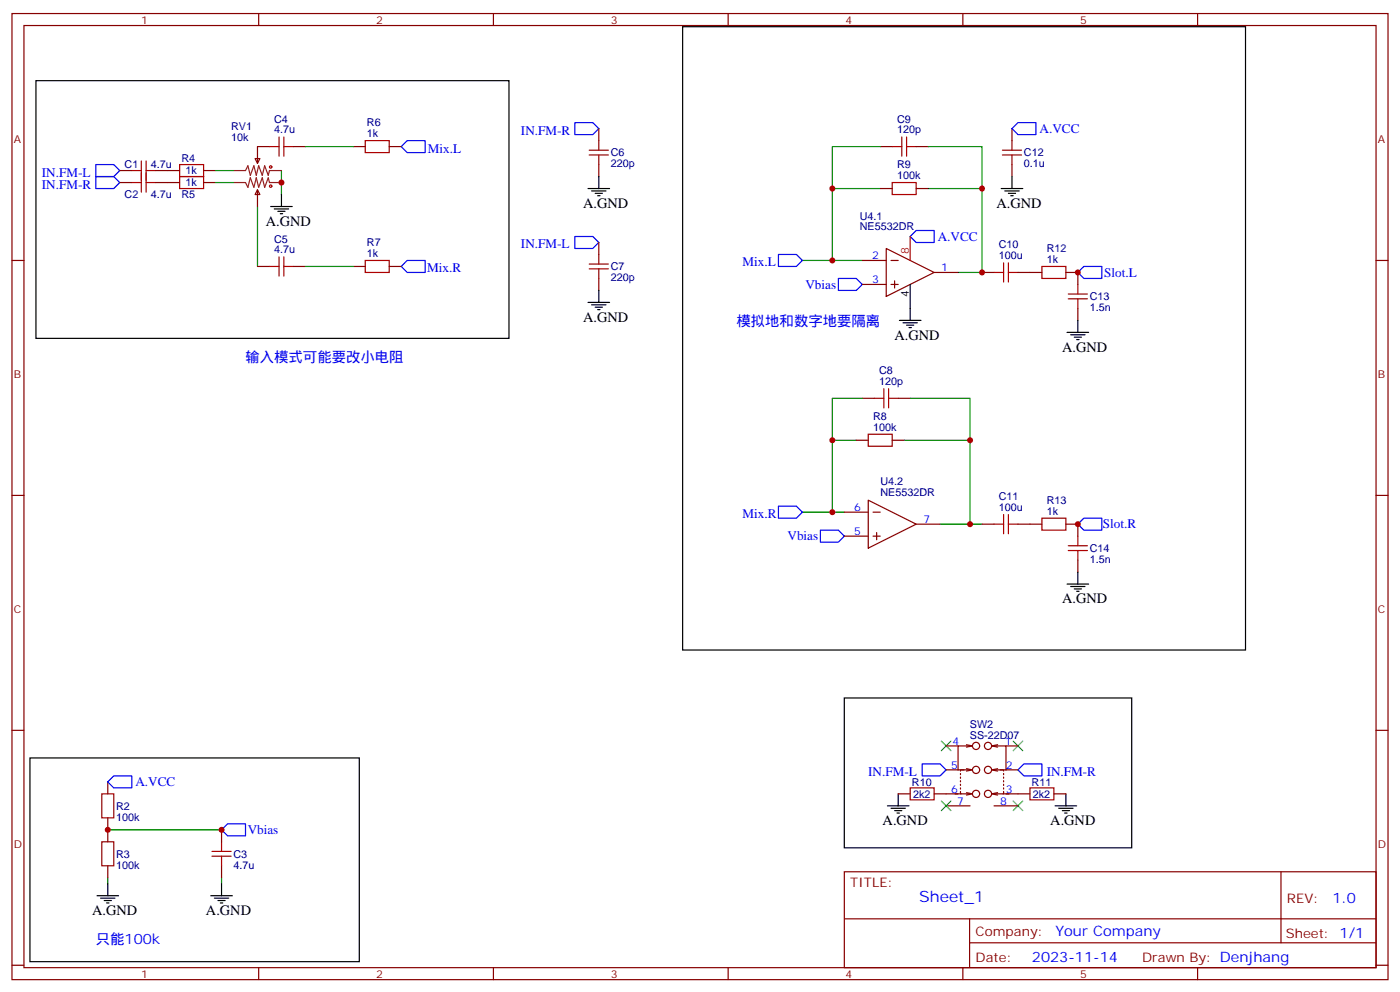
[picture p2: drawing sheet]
<svg xmlns="http://www.w3.org/2000/svg" width="412mm" height="292mm" viewBox="0 0 412 292" stroke-linecap="round" stroke-linejoin="round" font-family="sans-serif">
<g fill="none" stroke="#870000" stroke-width=".35">
<path d="M3.5 4h405.4v284.3h-405.4zM7.1 7.5h398.2v277.3h-398.2zM76.2 4v3.5M145.3 4v3.5M214.5 4v3.5M283.6 4v3.5M352.8 4v3.5M176.4 37.9v3.5M298.1 37.9v3.5M35.3 50.2h3.5M35.3 53.7h3.5M45.9 50.2h7"/>
<path d="M45.9 53.7h7M60 50.2h3.5M60 53.7h3.5M75.1 46.7h1.5l-.8 1.4zM75.8 55.8l.8 1.5h-1.5zM75.8 55.8v5M79.4 43.1h-3.6v5M86.4 43.1h3.6M104.1 43.1h3.5M114.7 43.1h3.5M176.4 48.4v3.6M259.3 43.1h3.5"/>
<path d="M259.3 55.5h3.5M269.9 43.1h3.5M269.9 55.5h3.5M298.1 48.4v3.6M3.5 76.7h3.6M75.8 78.4h3.6M86.4 78.4h3.6M104.1 78.4h3.5M114.7 78.4h3.5M176.4 71.4v3.5M254 76.7h7.1M261.1 73.1l14.1 7.1-14.1 7z"/>
<path d="M262.5 76.7h2.1M405.3 76.7h3.6M176.4 82v3.5M254 83.7h7.1M262.5 83.7h2.1M263.5 82.7v2.1M275.2 80.2h7M289.3 80.2h3.5M299.9 80.2h7M314 80.2h3.5v3.5M317.5 90.8v3.5M254 117.2h3.5"/>
<path d="M264.6 117.2h3.5M252.2 129.6h3.6M262.8 129.6h3.5M3.5 145.8h3.6M248.7 150.7h7.1M248.7 157.8h7.1M255.8 147.2l14.1 7.1-14.1 7zM257.2 150.7h2.1M257.2 157.8h2.1M258.2 156.7v2.2M269.9 154.3h7M289.3 154.3h3.5"/>
<path d="M299.9 154.3h7M314 154.3h3.5v3.5M405.3 145.8h3.6M317.5 164.9v3.5M3.5 214.9h3.6M278.7 219.5h3.5M284.7 219.2l1.8 .3M286.5 219.5h-4.3v7.1M286.5 219.5l-1.8 .4M292.1 219.5h4.2v7.1M292.1 219.5l1.8 .4M293.9 219.2l-1.8 .3"/>
<path d="M296.3 219.5h3.6M405.3 214.9h3.6M31.7 230.1v3.5M264.6 233.6h3.5M275.2 233.6h7.9M278.7 226.6h5.3M278.7 237.2h7.1M282.9 232.9v.7h2.9M282.9 227.6v.4M282.9 228.7v.4M282.9 229.8v.3M282.9 230.8v.4"/>
<path d="M282.9 231.9v.3M284.7 233.3l1.8 .3-1.8 .4M284.7 226.2l1.8 .4-1.8 .3M285.8 226.6h-2.9v.3M292.1 226.6l1.8 .3M292.1 233.6l1.8 .4M292.8 226.6h2.8v.3M292.8 237.2h7.1M293.9 226.2l-1.8 .4M293.9 233.3l-1.8 .3M294.6 226.6h5.3M295.5 233.6h7.9"/>
<path d="M295.6 232.9v.7h-2.8M295.6 227.6v.4M295.6 228.7v.4M295.6 229.8v.3M295.6 230.8v.4M295.6 231.9v.3M310.4 233.6h3.6M31.7 240.7v7.1M31.7 254.8v3.5M65.3 244.2v3.6M65.3 254.8v3.5M248.7 256.6h156.6v28.2h-156.6z"/>
<path d="M377.3 256.6v20.9M248.7 270.4h156.5M285.6 277.5h119.6M285.6 270.4v14.1M3.5 284.1h3.6M76.2 284.8v3.5M145.3 284.8v3.5M214.5 284.8v3.5M283.6 284.8v3.5M352.8 284.8v3.5M405.3 284.1h3.6"/>
<circle cx="287.5" cy="219.5" r="1.06"/>
<circle cx="291" cy="219.5" r="1.06"/>
<circle cx="287.5" cy="233.6" r="1.06"/>
<circle cx="287.5" cy="226.6" r="1.06"/>
<circle cx="291" cy="226.6" r="1.06"/>
<circle cx="291" cy="233.6" r="1.06"/>
</g>
<g fill="none" stroke="#008700" stroke-width=".35">
<path d="M63.5 50.2h5.3M63.5 53.7h5.3M82.9 50.2v7.1M90 43.1h14.1M259.3 55.5h-14.1v21.2M259.3 43.1h-14.1v12.4M273.4 55.5h15.9v24.7h-7.1M273.4 43.1h15.9v12.4M75.8 60.8v17.6M90 78.4h14.1M236.4 76.7h17.6M254 117.2h-8.8v12.4"/>
<path d="M268.1 117.2h17.7v12.4M252.2 129.6h-7v21.1M266.3 129.6h19.5v24.7h-8.9M236.4 150.7h12.3M285.8 154.3h3.5M31.7 244.2h33.6M31.7 258.3v1.8M65.3 258.3v1.8"/>
</g>
<g fill="none" stroke="#a10000" stroke-width=".35">
<path d="M38.8 50.2h2.8M38.8 53.7h2.8M41.6 47.4v9.2M43 50.2h2.9M43 47.4v9.2M43 53.7h2.9M52.9 48.4h7.1v3.6h-7.1zM52.9 52h7.1v3.5h-7.1zM79.4 43.1h2.8M82.2 40.3v5.7M83.6 43.1h2.8M83.6 40.3v5.7"/>
<path d="M107.6 41.4h7.1v3.5h-7.1zM173.6 45.6h5.6M173.6 44.2h5.6M176.4 41.4v2.8M176.4 45.6v2.8M262.8 53.7h7.1v3.6h-7.1zM262.8 43.1h2.8M265.6 40.3v5.7M267.1 43.1h2.8M267.1 40.3v5.7M295.3 45.6h5.6M295.3 44.2h5.6"/>
<path d="M298.1 41.4v2.8M298.1 45.6v2.8M79.4 78.4h2.8M82.2 75.6v5.6M83.6 75.6v5.6M83.6 78.4h2.8M107.6 76.7h7.1v3.5h-7.1zM173.6 79.1h5.6M173.6 77.7h5.6M176.4 74.9v2.8M176.4 79.1v2.9M295.6 77.4v5.6"/>
<path d="M297 77.4v5.6M306.9 78.4h7.1v3.6h-7.1zM292.8 80.2h2.8M297 80.2h2.9M314.7 87.9h5.6M314.7 86.5h5.6M317.5 83.7v2.8M317.5 87.9v2.9M257.5 117.2h2.8M260.3 114.4v5.7M261.8 117.2h2.8M261.8 114.4v5.7"/>
<path d="M255.8 127.8h7v3.5h-7zM292.8 154.3h2.8M295.6 151.4v5.7M297 151.4v5.7M297 154.3h2.9M306.9 152.5h7.1v3.5h-7.1zM317.5 157.8v2.8M314.7 162h5.6M314.7 160.6h5.6M317.5 162v2.9M30 233.6h3.5v7.1h-3.5zM268.1 231.9h7.1v3.5h-7.1z"/>
<path d="M303.4 231.9h7v3.5h-7zM30 247.8h3.5v7h-3.5zM62.4 252h5.7M62.4 250.6h5.7M65.3 247.8v2.8M65.3 252v2.8"/>
<circle cx="79.7" cy="54.8" r=".35"/>
<circle cx="79.7" cy="49.1" r=".35"/>
</g>
<g fill="none" stroke="#00f" stroke-width=".35">
<path d="M169.3 36.1h5.3l1.8 1.8-1.8 1.7h-5.3zM298.1 37.9l1.8-1.8h5.3v3.5h-5.3zM28.2 48.4h5.3l1.8 1.8-1.8 1.8h-5.3zM28.2 52h5.3l1.8 1.7-1.8 1.8h-5.3zM119.9 41.4h5.3v3.5h-5.3l-1.7-1.8zM119.9 76.7h5.3v3.5h-5.3l-1.7-1.8zM169.3 69.6h5.3l1.8 1.8-1.8 1.7h-5.3zM229.3 74.9h5.3l1.8 1.8-1.8 1.7h-5.3zM268.1 69.6l1.8-1.8h5.3v3.6h-5.3zM246.9 82h5.3l1.8 1.7-1.8 1.8h-5.3zM317.5 80.2l1.8-1.8h5.3v3.6h-5.3zM229.3 149h5.3l1.8 1.7-1.8 1.8h-5.3z"/>
<path d="M241.7 156h5.2l1.8 1.8-1.8 1.8h-5.2zM317.5 154.3l1.8-1.8h5.3v3.5h-5.3zM33.5 228.4h5.3v3.5h-5.3l-1.8-1.8zM271.6 224.8h5.3l1.8 1.8-1.8 1.8h-5.3zM299.9 226.6l1.7-1.8h5.3v3.6h-5.3zM67 242.5h5.3v3.5h-5.3l-1.7-1.8z"/>
</g>
<g fill="none" stroke="#000" stroke-width=".35">
<path d="M201.1 7.9h165.8v183.4h-165.8zM10.6 23.7h139.3v75.9h-139.3zM82.9 57.3v3.5M173.2 55.5h6.4M174.3 56.2h4.2M175.3 56.9h2.1M176 57.6h.7M176.4 52v3.5M294.9 55.5h6.4M296 56.2h4.2M297 56.9h2.2M297.7 57.6h.7"/>
<path d="M298.1 52v3.5M79.7 60.8h6.4M80.8 61.5h4.2M81.8 62.2h2.2M82.5 62.9h.8M173.2 89h6.4M174.3 89.7h4.2M175.3 90.4h2.1M176 91.1h.7M176.4 85.5v3.5M264.9 94.3h6.4M266 95h4.2"/>
<path d="M267.1 95.7h2.1M267.8 96.4h.7M268.1 83.7v10.6M314.3 97.8h6.4M315.4 98.5h4.2M316.4 99.2h2.2M317.1 99.9h.8M317.5 94.3v3.5M314.3 171.9h6.4M315.4 172.6h4.2M316.4 173.3h2.2M317.1 174h.8"/>
<path d="M317.5 168.4v3.5M248.7 205.4h84.7v44.1h-84.7zM8.8 223.1h97v59.9h-97zM261.4 237.2h6.4M262.5 237.9h4.2M263.5 238.6h2.1M264.2 239.3h.7M264.6 233.6v3.6M310.8 237.2h6.3M311.9 237.9h4.2M312.9 238.6h2.1M313.6 239.3h.7"/>
<path d="M314 233.6v3.6M28.6 263.6h6.3M29.6 264.3h4.3M30.7 265h2.1M31.4 265.7h.7M31.7 260.1v3.5M62.1 263.6h6.3M63.1 264.3h4.3M64.2 265h2.1M64.9 265.7h.7M65.3 260.1v3.5"/>
</g>
<path d="M277.3 218.1l2.8 2.8M280.1 218.1l-2.8 2.8M298.4 218.1l2.9 2.8M301.3 218.1l-2.9 2.8M277.3 235.8l2.8 2.8M280.1 235.8l-2.8 2.8M298.4 235.8l2.9 2.8M301.3 235.8l-2.9 2.8" fill="none" stroke="#3c3" stroke-width=".35"/>
<path d="M68.8 50.2h3.5l.7-1.4 .7 2.8 1.1-2.8 .7 2.8 .7-2.8 1.1 2.8 .7-2.8 1 2.8 .4-1.4h3.5M68.8 53.7h3.5l.7 1.4 .7-2.8 1.1 2.8 .7-2.8 .7 2.8 1.1-2.8 .7 2.8 1-2.8 .4 1.4h3.5" fill="none" stroke="#8c2424" stroke-width=".35"/>
<path d="M268.1 69.6v7.1" fill="none" stroke="#f00" stroke-width=".35"/>
<g fill="#c00">
<circle cx="285.8" cy="154.3" r=".88"/>
<circle cx="245.2" cy="76.7" r=".88"/>
<circle cx="245.2" cy="55.5" r=".88"/>
<circle cx="289.3" cy="55.5" r=".88"/>
<circle cx="245.2" cy="150.7" r=".88"/>
<circle cx="245.2" cy="129.6" r=".88"/>
<circle cx="285.8" cy="129.6" r=".88"/>
<circle cx="31.8" cy="244.2" r=".88"/>
<circle cx="82.9" cy="53.7" r=".88"/>
<circle cx="317.5" cy="80.2" r=".88"/>
<circle cx="317.5" cy="154.3" r=".88"/>
<circle cx="65.3" cy="244.2" r=".88"/>
<circle cx="289.3" cy="80.2" r=".88"/>
</g>
<text font-size="4.6" fill="#00f" x="270.8" y="265.6">Sheet_1</text>
<g font-size="4.2">
<text x="171.8" y="61.1">A.GND</text>
<text x="293.5" y="61.1">A.GND</text>
<text x="78.3" y="66.4">A.GND</text>
<text x="171.8" y="94.7">A.GND</text>
<text x="263.5" y="99.9">A.GND</text>
<text x="312.9" y="103.5">A.GND</text>
<text x="312.9" y="177.6">A.GND</text>
<text x="260" y="242.8">A.GND</text>
<text x="309.4" y="242.8">A.GND</text>
<text x="27.2" y="269.3">A.GND</text>
<text x="60.7" y="269.3">A.GND</text>
</g>
<g font-size="4.2" fill="#00f">
<text x="217" y="96.1">模拟地和数字地要隔离</text>
<text x="72.3" y="106.6">输入模式可能要改小电阻</text>
<text x="392.5" y="265.8">1.0</text>
<text x="310.9" y="275.4">Your Company</text>
<text x="28.2" y="277.7">只能100k</text>
<text x="304" y="283.2">2023-11-14</text>
</g>
<g font-size="3.9" fill="#00f">
<text x="153.5" y="39.6">IN.FM-R</text>
<text x="306.2" y="39.1">A.VCC</text>
<text x="126" y="44.9">Mix.L</text>
<text x="12.3" y="52">IN.FM-L</text>
<text x="12.3" y="55.5">IN.FM-R</text>
<text x="276.2" y="70.9">A.VCC</text>
<text x="153.5" y="73.1">IN.FM-L</text>
<text x="125.8" y="80.2">Mix.R</text>
<text x="218.7" y="78.4">Mix.L</text>
<text x="325.3" y="81.5">Slot.L</text>
<text x="237.3" y="85">Vbias</text>
<text x="218.7" y="152.5">Mix.R</text>
<text x="324.9" y="155.5">Slot.R</text>
<text x="232" y="159.1">Vbias</text>
<text x="39.9" y="231.4">A.VCC</text>
<text x="255.8" y="228.4">IN.FM-L</text>
<text x="308.3" y="228.4">IN.FM-R</text>
<text x="73" y="245.5">Vbias</text>
</g>
<g font-size="3.9" fill="#800">
<text x="250.5" y="261.2">TITLE:</text>
<text x="379.1" y="265.8">REV:</text>
<text x="287.4" y="275.4">Company:</text>
<text x="378.7" y="276">Sheet: 1/1</text>
<text x="287.4" y="283">Date:</text>
<text x="336.4" y="283.1">Drawn By: Denjhang</text>
</g>
<g font-size="3.2" fill="#800">
<text x="41.6" y="7">1</text>
<text x="110.8" y="7">2</text>
<text x="179.9" y="7">3</text>
<text x="249.1" y="7">4</text>
<text x="318.2" y="7">5</text>
<text x="4.1" y="42.1">A</text>
<text x="405.9" y="42.1">A</text>
<text x="4.1" y="111.2">B</text>
<text x="405.9" y="111.2">B</text>
<text x="4.1" y="180.4">C</text>
<text x="405.9" y="180.4">C</text>
<text x="4.1" y="249.5">D</text>
<text x="405.9" y="249.5">D</text>
<text x="41.6" y="287.8">1</text>
<text x="110.8" y="287.8">2</text>
<text x="179.9" y="287.8">3</text>
<text x="249.1" y="287.8">4</text>
<text x="318.2" y="287.8">5</text>
</g>
<g font-size="3.2" fill="#000080">
<text x="68.1" y="41.4">10k</text>
<text x="68.1" y="38.2">RV1</text>
<text x="80.7" y="39.3">4.7u</text>
<text x="80.7" y="36.2">C4</text>
<text x="108.1" y="40.3">1k</text>
<text x="108.1" y="37.1">R6</text>
<text x="264.2" y="39.3">120p</text>
<text x="264.2" y="36.1">C9</text>
<text x="53.4" y="47.8">R4</text>
<text x="179.9" y="46.1">C6</text>
<text x="301.6" y="46">C12</text>
<text x="36.7" y="49.6">C1</text>
<text x="44.4" y="49.6">4.7u</text>
<text x="54.7" y="51.4">1k</text>
<text x="179.9" y="49.2">220p</text>
<text x="264.2" y="52.7">100k</text>
<text x="264.2" y="49.4">R9</text>
<text x="301.6" y="49.2">0.1u</text>
<text x="36.7" y="58.4">C2</text>
<text x="44.4" y="58.4">4.7u</text>
<text x="53.4" y="58.4">R5</text>
<text x="54.7" y="54.9">1k</text>
<text x="253.3" y="64.7">U4.1</text>
<text x="80.7" y="71.5">C5</text>
<text x="253.3" y="67.8">NE5532DR</text>
<text x="80.7" y="74.5">4.7u</text>
<text x="108.1" y="75.6">1k</text>
<text x="108.1" y="72.4">R7</text>
<text x="294.2" y="76.3">100u</text>
<text x="294.2" y="73.1">C10</text>
<text x="308.3" y="77.4">1k</text>
<text x="308.3" y="74.3">R12</text>
<text x="179.9" y="82.7">220p</text>
<text x="179.9" y="79.6">C7</text>
<text x="321" y="88.4">C13</text>
<text x="321" y="91.6">1.5n</text>
<text x="259" y="113.3">120p</text>
<text x="259" y="110.2">C8</text>
<text x="257.2" y="123.5">R8</text>
<text x="257.2" y="126.8">100k</text>
<text x="259.3" y="142.8">U4.2</text>
<text x="259.3" y="146">NE5532DR</text>
<text x="294.2" y="147.2">C11</text>
<text x="308.3" y="148.4">R13</text>
<text x="294.2" y="150.4">100u</text>
<text x="308.3" y="151.4">1k</text>
<text x="321" y="165.7">1.5n</text>
<text x="321" y="162.4">C14</text>
<text x="285.7" y="214.3">SW2</text>
<text x="285.7" y="217.4">SS-22D07</text>
<text x="268.6" y="231.3">R10</text>
<text x="303.9" y="231.3">R11</text>
<text x="34.2" y="238.3">R2</text>
<text x="269" y="234.8">2k2</text>
<text x="304.3" y="234.8">2k2</text>
<text x="34.2" y="241.5">100k</text>
<text x="34.2" y="255.6">100k</text>
<text x="34.2" y="252.4">R3</text>
<text x="68.8" y="255.6">4.7u</text>
<text x="68.8" y="252.4">C3</text>
</g>
<g font-size="3.2" fill="#00f">
<text x="256.9" y="76.3">2</text>
<text x="256.9" y="83.4">3</text>
<text x="277.3" y="79.8">1</text>
<text x="251.6" y="150.4">6</text>
<text x="272" y="153.9">7</text>
<text x="251.6" y="157.4">5</text>
<text x="280.6" y="219.2">4</text>
<text x="296" y="219.2">1</text>
<text x="280.2" y="226.2">5</text>
<text x="296.3" y="226.2">2</text>
<text x="280.2" y="233.3">6</text>
<text x="296.3" y="233.3">3</text>
<text x="282" y="236.8">7</text>
<text x="294.6" y="236.8">8</text>
</g>
<text font-size="3.2" fill="#f00" x="267.8" y="74.9" transform="rotate(-90 267.8 74.9)">8</text>
<text font-size="3.2" x="267.8" y="87.5" transform="rotate(-90 267.8 87.5)">4</text>
</svg>
